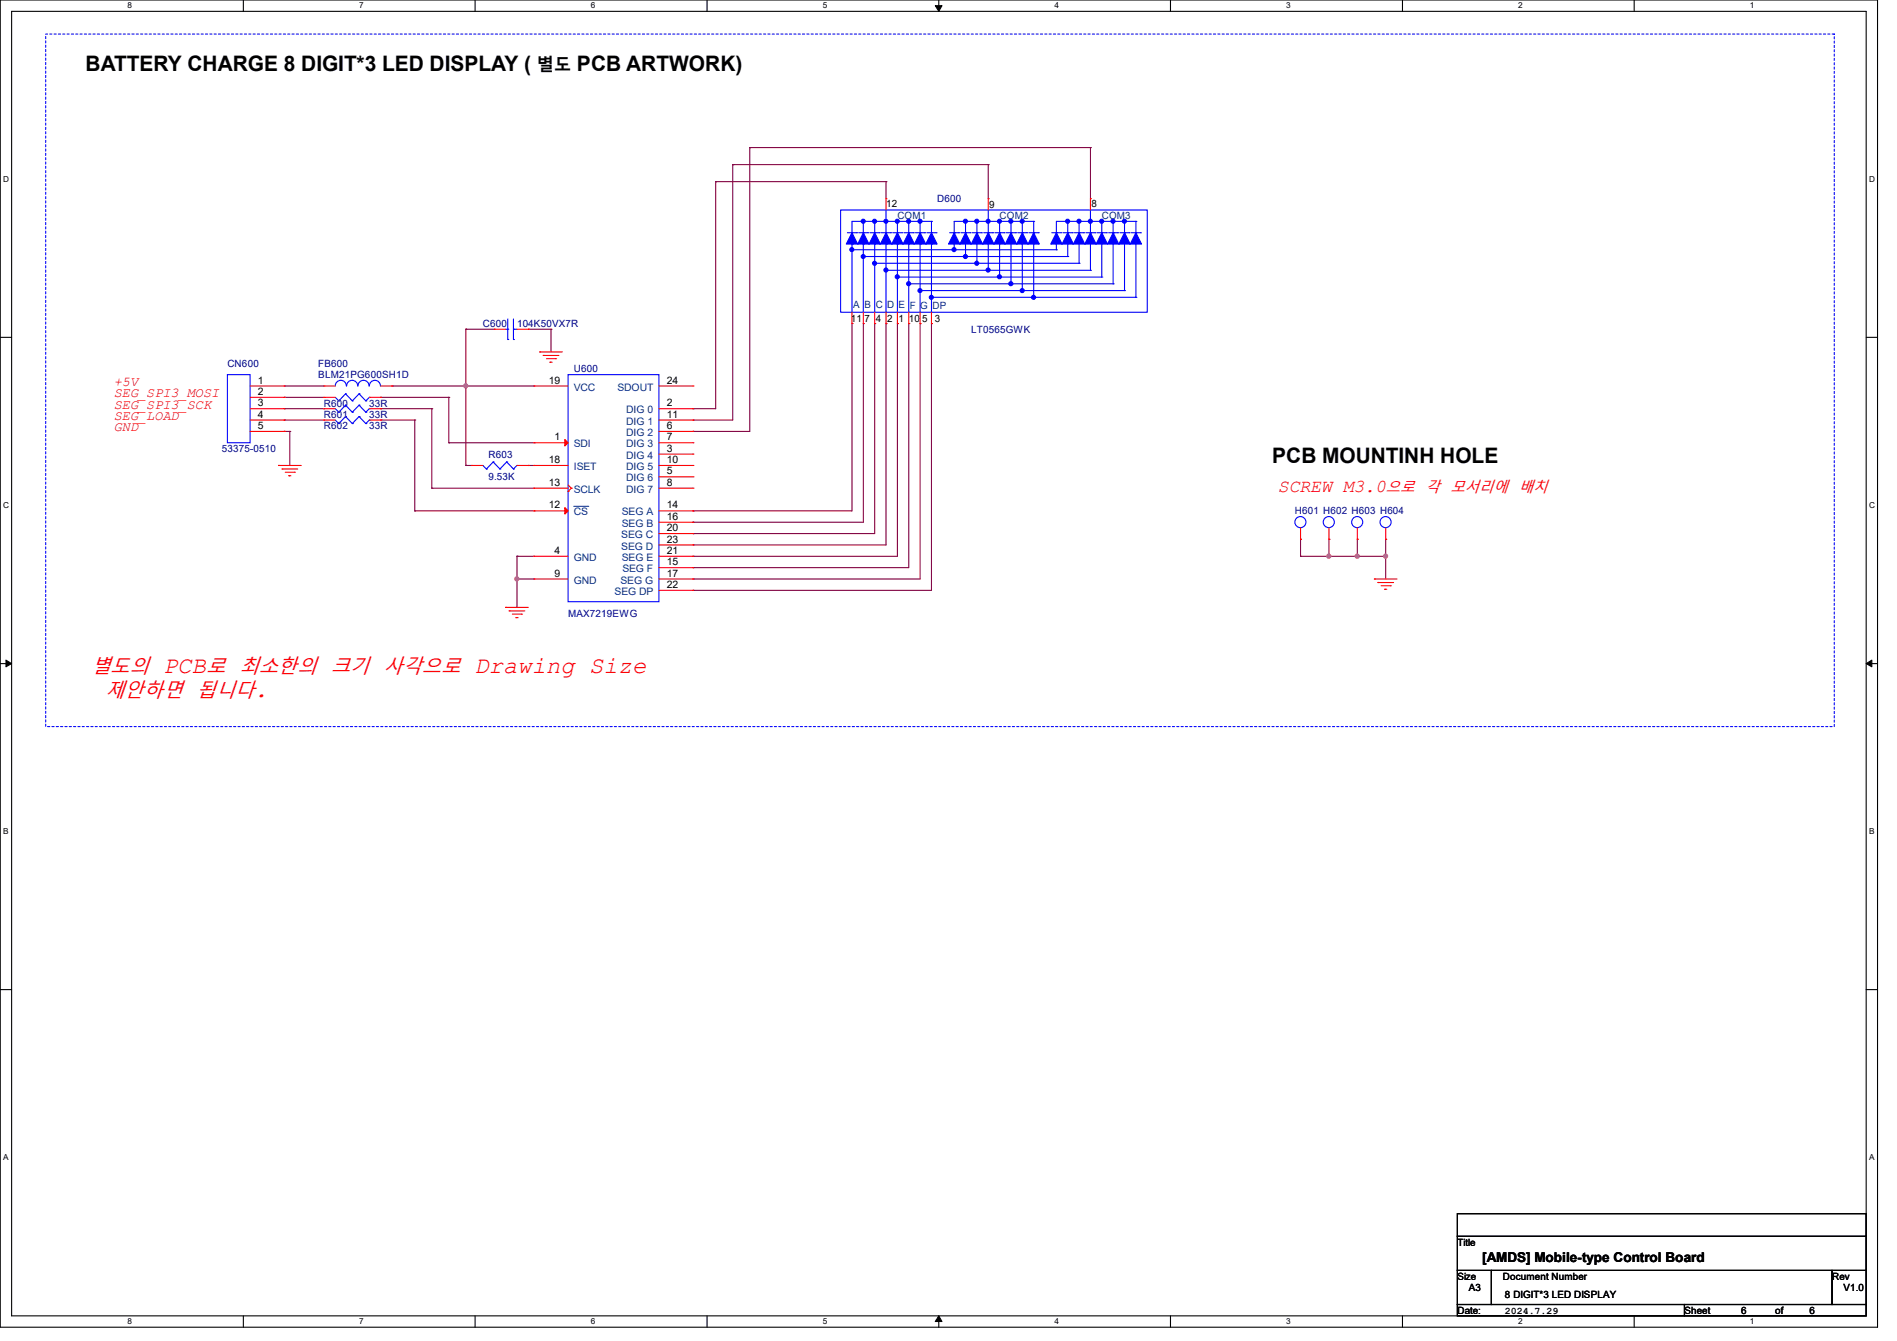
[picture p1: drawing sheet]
<svg xmlns="http://www.w3.org/2000/svg" width="297mm" height="210mm" viewBox="0 0 297 210" stroke-linecap="round" stroke-linejoin="round" font-family="sans-serif">
<path d="M0 0h294v207.9h-294zM1.8 1.8h290.4v204.3h-290.4z" fill="none" stroke="#000" stroke-width=".17"/>
<g fill="#fff">
<path d="M19.9 .2h.7v1.4h-.7z"/>
<path d="M19.9 206.2h.7v1.4h-.7z"/>
</g>
<path d="M38.1 0v1.8M38.1 206.1v1.8" fill="none" stroke="#000" stroke-width=".17"/>
<g fill="#fff">
<path d="M56.2 .2h.7v1.4h-.7z"/>
<path d="M56.2 206.2h.7v1.4h-.7z"/>
</g>
<path d="M74.4 0v1.8M74.4 206.1v1.8" fill="none" stroke="#000" stroke-width=".17"/>
<g fill="#fff">
<path d="M92.5 .2h.7v1.4h-.7z"/>
<path d="M92.5 206.2h.7v1.4h-.7z"/>
</g>
<path d="M110.7 0v1.8M110.7 206.1v1.8" fill="none" stroke="#000" stroke-width=".17"/>
<g fill="#fff">
<path d="M128.8 .2h.7v1.4h-.7z"/>
<path d="M128.8 206.2h.7v1.4h-.7z"/>
</g>
<path d="M147 0v1.8M147 206.1v1.8" fill="none" stroke="#000" stroke-width=".17"/>
<path d="M146.4 .9h1.1l-.5 .9zM147 206.1l.5 .9h-1.1z" fill="#000" stroke="#000" stroke-width=".16"/>
<g fill="#fff">
<path d="M165.1 .2h.7v1.4h-.7z"/>
<path d="M165.1 206.2h.7v1.4h-.7z"/>
</g>
<path d="M183.3 0v1.8M183.3 206.1v1.8" fill="none" stroke="#000" stroke-width=".17"/>
<g fill="#fff">
<path d="M201.4 .2h.7v1.4h-.7z"/>
<path d="M201.4 206.2h.7v1.4h-.7z"/>
</g>
<path d="M219.6 0v1.8M219.6 206.1v1.8" fill="none" stroke="#000" stroke-width=".17"/>
<g fill="#fff">
<path d="M237.7 .2h.7v1.4h-.7z"/>
<path d="M237.7 206.2h.7v1.4h-.7z"/>
</g>
<path d="M255.9 0v1.8M255.9 206.1v1.8" fill="none" stroke="#000" stroke-width=".17"/>
<g fill="#fff">
<path d="M274 .2h.7v1.4h-.7z"/>
<path d="M274 206.2h.7v1.4h-.7z"/>
<path d="M.5 27.3h.9v1.4h-.9z"/>
<path d="M292.7 27.3h.8v1.4h-.8z"/>
<path d="M.5 78.4h.9v1.4h-.9z"/>
<path d="M292.7 78.4h.8v1.4h-.8z"/>
</g>
<path d="M0 52.8h1.8M292.2 52.8h1.8" fill="none" stroke="#000" stroke-width=".17"/>
<g fill="#fff">
<path d="M.5 129.5h.8v1.4h-.8z"/>
<path d="M292.7 129.5h.8v1.4h-.8z"/>
</g>
<path d="M0 103.9h1.8M292.2 103.9h1.8" fill="none" stroke="#000" stroke-width=".17"/>
<path d="M.9 103.4l.9 .5-.9 .5zM292.2 103.9l.9-.5v1z" fill="#000" stroke="#000" stroke-width=".16"/>
<g fill="#fff">
<path d="M.5 180.5h.8v1.4h-.8z"/>
<path d="M292.7 180.5h.8v1.4h-.8z"/>
</g>
<path d="M0 155h1.8M292.2 155h1.8M228.2 190.1h64v3.5h-64zM228.2 193.6h64v5.4h-64zM228.2 199h5.3v5.3h-5.3zM233.5 199h53.4v5.3h-53.4zM286.9 199h5.3v5.3h-5.3zM228.2 204.3h35.5v1.8h-35.5zM263.7 204.3h28.5v1.8h-28.5z" fill="none" stroke="#000" stroke-width=".17"/>
<path d="M7.2 5.3h280v108.5h-280z" fill="none" stroke="#00f" stroke-width=".17" stroke-dasharray=".3 .3"/>
<g fill="none" stroke="#800040" stroke-width=".17">
<path d="M112.1 28.4h.1M112.1 28.4v35.6h-3.6M112.1 28.4h26.6M114.7 25.8h.1M114.7 25.8v40h-6.2M114.7 25.8h40M117.4 23.1h.1M117.4 23.1v44.5h-8.9M117.4 23.1h53.3M138.7 28.4h.1M138.7 28.4v2.7M154.7 25.8h.1"/>
<path d="M154.7 25.8v5.3M170.7 23.1h.1M170.7 23.1v8M72.9 51.6h.1M72.9 51.6h4.5M72.9 51.6v21.3M82.7 51.6h.1M82.7 51.6h3.6M86.3 51.6h.1M86.3 51.6v3.5M133.4 50.7h.1M133.4 50.7v29.3h-24.9"/>
<path d="M135.2 50.7h.1M135.2 50.7v31.1h-26.7M136.9 50.7h.1M136.9 50.7v32.9h-28.4M138.7 50.7h.1M138.7 50.7v34.6h-30.2M140.5 50.7h.1M140.5 50.7v36.4h-32M142.3 50.7h.1M142.3 50.7v38.2h-33.8M144.1 50.7h.1M144.1 50.7v40h-35.6"/>
<path d="M145.8 50.7h.1M145.8 50.7v41.8h-37.3M44.5 60.5h.1M44.5 62.2h.1M44.5 64h.1M44.5 65.8h.1M44.5 67.6h.1M44.5 64h6.2M44.5 65.8h6.2M44.5 67.6h.9M44.5 60.5h6.2M44.5 62.2h6.2"/>
<path d="M45.4 67.6h.1M45.4 67.6v5.3M59.6 62.2h.1M59.6 64h.1M59.6 65.8h.1M59.6 64h8M59.6 65.8h5.3M59.6 62.2h10.7M61.4 60.5h.1M61.4 60.5h22.2M64.9 65.8h.1M64.9 65.8v14.2"/>
<path d="M67.6 64h.1M67.6 76.5h.1M67.6 64v12.5M67.6 76.5h16M70.3 62.2h.1M70.3 69.3h.1M70.3 62.2v7.1M70.3 69.3h13.3M72.9 60.5h.1M72.9 72.9h.1M72.9 72.9h.9M82.7 72.9h.1"/>
<path d="M82.7 72.9h.9M108.5 64h.1M108.5 65.8h.1M108.5 67.6h.1M64.9 80h.1M64.9 80h18.7M80.9 87.1h.1M80.9 90.7h.1M80.9 87.1h2.7M80.9 90.7h2.7M80.9 87.1v8M108.5 80h.1"/>
<path d="M108.5 81.8h.1M108.5 83.6h.1M108.5 85.3h.1M108.5 87.1h.1M108.5 88.9h.1M108.5 90.7h.1M108.5 92.5h.1M203.6 84.5h.1M203.6 87.1h.1M203.6 87.1h13.4M203.6 84.5v2.6M208.1 84.5h.1"/>
<path d="M208.1 87.1h.1M208.1 84.5v2.6M212.5 84.5h.1M212.5 87.1h.1M212.5 84.5v2.6M217 87.1h.1M217 84.5h.1M217 84.5v6.2"/>
</g>
<g fill="#f0f" stroke="#f0f" stroke-width=".17">
<circle cx="72.9" cy="60.4" r=".32"/>
<circle cx="80.9" cy="90.7" r=".32"/>
<circle cx="212.5" cy="87.1" r=".32"/>
<circle cx="208" cy="87.1" r=".32"/>
<circle cx="216.9" cy="87.1" r=".32"/>
</g>
<g fill="none" stroke="#f00" stroke-width=".17">
<path d="M138.7 31.1h.1M138.7 31.1v1.8M154.7 31.1h.1M154.7 31.1v1.8M170.7 31.1h.1M170.7 31.1v1.8M77.4 51.6h.1M77.4 51.6h1.8M80.9 51.6h1.8M82.7 51.6h.1M84.5 55.1h.1M84.5 55.1h3.6"/>
<path d="M85 55.7h.1M85 55.7h2.5M85.6 56.2h1.4M86.1 56.7h.1M86.1 56.7h.3M87 56.2h.1M133.4 50.7h.1M133.4 48.9v1.8M135.2 50.7h.1M135.2 48.9v1.8M136.9 50.7h.1M136.9 48.9v1.8"/>
<path d="M138.7 50.7h.1M138.7 48.9v1.8M140.5 50.7h.1M140.5 48.9v1.8M142.3 50.7h.1M142.3 48.9v1.8M144.1 50.7h.1M144.1 48.9v1.8M145.8 50.7h.1M145.8 48.9v1.8M39.2 62.2h5.3M39.2 60.5h5.3"/>
<path d="M39.2 64h5.3M39.2 65.8h5.3M39.2 67.6h5.3M43.6 72.9h.1M43.6 72.9h3.6M44.2 73.4h.1M44.2 73.4h2.4M44.5 60.5h.1M44.5 62.2h.1M44.5 64h.1M44.5 65.8h.1M44.5 67.6h.1"/>
<path d="M44.7 74h1.4M45.2 74.5h.1M45.2 74.5h.4M46.1 74h.1M50.7 62.2h.1M50.7 60.5h.1M50.7 65.8h.1M50.7 64h.1M50.7 62.2h1.8M50.7 60.5h1.8M50.7 64h1.8M50.7 65.8h1.8"/>
<path d="M57.8 62.2h1.8M57.8 64h1.8M57.8 65.8h1.8M59.6 62.2h.1M59.6 65.8h.1M59.6 64h.1M59.6 60.5h1.8M61.4 60.5h.1M73.8 72.9h.1M73.8 72.9h1.8M80.9 72.9h1.8M82.7 72.9h.1"/>
<path d="M83.6 69.3h.1M83.6 60.5h.1M83.6 76.5h.1M83.6 72.9h.1M83.6 72.9h5.3M83.6 60.5h5.3M83.6 69.3h5.3M83.6 76.5h5.3M88.9 77h.1M88.9 75.9l.6 .6M89.5 76.5h.1M89.5 76.5l-.6 .5"/>
<path d="M103.2 72.9h5.3M103.2 60.5h5.3M103.2 64h5.3M103.2 65.8h5.3M103.2 67.6h5.3M103.2 69.3h5.3M103.2 71.1h5.3M103.2 74.7h5.3M103.2 76.5h5.3M108.5 60.5h.1M108.5 64h.1M108.5 65.8h.1"/>
<path d="M108.5 67.6h.1M108.5 69.3h.1M108.5 71.1h.1M108.5 72.9h.1M108.5 74.7h.1M108.5 76.5h.1M79.2 95.1h.1M79.2 95.1h3.5M79.7 95.7h.1M79.7 95.7h2.5M80.2 96.2h1.5M80.8 96.7h.1"/>
<path d="M80.8 96.7h.3M81.7 96.2h.1M83.6 87.1h.1M83.6 90.7h.1M83.6 80h.1M83.6 90.7h5.3M83.6 87.1h5.3M83.6 80h5.3M103.2 90.7h5.3M103.2 87.1h5.3M103.2 80h5.3M103.2 88.9h5.3"/>
<path d="M103.2 81.8h5.3M103.2 83.6h5.3M103.2 92.5h5.3M103.2 85.3h5.3M108.5 80h.1M108.5 88.9h.1M108.5 81.8h.1M108.5 90.7h.1M108.5 83.6h.1M108.5 87.1h.1M108.5 92.5h.1M108.5 85.3h.1"/>
<path d="M203.6 84.5h.1M203.6 82.7v1.8M208.1 84.5h.1M208.1 82.7v1.8M212.5 84.5h.1M212.5 82.7v1.8M215.2 90.7h.1M215.2 90.7h3.5M215.7 91.2h.1M215.7 91.2h2.5M216.2 91.7h1.5M216.8 92.3h.1"/>
<path d="M216.8 92.3h.3M217 84.5h.1M217 82.7v1.8M217.7 91.7h.1"/>
</g>
<g fill="none" stroke="#00f" stroke-width=".17">
<path d="M131.6 32.9h48v16h-48zM132.7 36.4h1.4M133.4 36.4h.1M133.4 38.2h.1M133.4 38.2v10.7M133.4 39.1h32M134.1 36.4h.1M134.5 36.4h1.4M135.2 38.2h.1M135.2 36.4h.1M135.2 34.7v1.7M135.2 38.2v10.7"/>
<path d="M135.9 36.4h.1M136.2 36.4h1.5M136.9 38.2h.1M136.9 36.4h.1M136.9 34.7v1.7M136.9 38.2v10.7M137.7 36.4h.1M138 36.4h1.4M138.7 38.2h.1M138.7 36.4h.1M138.7 34.7h.1M138.7 32.9v3.5"/>
<path d="M138.7 38.2v10.7M139.4 36.4h.1M139.8 36.4h1.4M140.5 38.2h.1M140.5 36.4h.1M140.5 34.7v1.7M140.5 38.2v10.7M141.2 36.4h.1M141.6 36.4h1.4M142.3 38.2h.1M142.3 36.4h.1M142.3 34.7v1.7"/>
<path d="M142.3 38.2v10.7M143 36.4h.1M143.3 36.4h1.5M144.1 38.2h.1M144.1 36.4h.1M144.1 34.7v1.7M144.1 38.2v10.7M144.8 36.4h.1M145.1 36.4h1.5M145.8 38.2h.1M145.8 34.7h.1M145.8 36.4h.1"/>
<path d="M145.8 34.7h-12.4v1.7M145.8 34.7v1.7M145.8 38.2v10.7M146.6 36.4h.1M148.7 36.4h1.4M149.4 36.4h.1M150.1 36.4h.1M150.5 36.4h1.4M151.2 36.4h.1M151.2 34.7v5.5M151.9 36.4h.1M152.2 36.4h1.5"/>
<path d="M153 36.4h.1M153 34.7v6.5M153.7 36.4h.1M154 36.4h1.4M154.7 36.4h.1M154.7 34.7h.1M154.7 32.9v9.4M155.4 36.4h.1M155.8 36.4h1.4M156.5 36.4h.1M156.5 34.7v8.7M157.2 36.4h.1"/>
<path d="M157.6 36.4h1.4M158.3 36.4h.1M158.3 34.7v9.7M159 36.4h.1M159.3 36.4h1.5M160.1 36.4h.1M160.1 34.7v10.8M160.8 36.4h.1M161.1 36.4h1.5M161.8 36.4h.1M161.8 34.7h.1M161.8 34.7h-12.4v4.4"/>
<path d="M161.8 34.7v11.9M162.6 36.4h.1M164.7 36.4h1.4M165.4 36.4h.1M165.4 39.1h.1M166.1 36.4h.1M166.5 36.4h1.4M167.2 36.4h.1M167.2 34.7v5.5M167.9 36.4h.1M168.2 36.4h1.5M169 36.4h.1"/>
<path d="M169 34.7v6.5M169.7 36.4h.1M170 36.4h1.4M170.7 36.4h.1M170.7 34.7h.1M170.7 32.9v9.4M171.4 36.4h.1M171.8 36.4h1.4M172.5 36.4h.1M172.5 34.7v8.7M173.2 36.4h.1M173.6 36.4h1.4"/>
<path d="M174.3 36.4h.1M174.3 34.7v9.7M175 36.4h.1M175.3 36.4h1.5M176.1 36.4h.1M176.1 34.7v10.8M176.8 36.4h.1M177.1 36.4h1.5M177.8 36.4h.1M177.8 34.7h.1M177.8 34.7h-12.4v4.4M177.8 34.7v11.9"/>
<path d="M178.6 36.4h.1M35.6 58.7h3.6v10.6h-3.6zM79.2 51.6h.3M79.5 51.6h.1M79.5 53.2h.1M79.5 50v3.2M80.4 53.2h.1M80.4 51.6h.1M80.4 51.6h.5M80.4 50v3.2M88.9 58.7h14.3v35.5h-14.3zM135.2 40.2h32"/>
<path d="M136.9 41.2h32.1M138.7 42.3h32M140.5 43.4h32M142.3 44.4h32M144.1 45.5h32M145.8 46.6h32M167.2 40.2h.1M169 41.2h.1M170.7 42.3h.1M172.5 43.4h.1M174.3 44.4h.1M176.1 45.5h.1"/>
<path d="M177.8 46.6h.1M52.5 60.5a.87 .87 0 0 1 .9-.9 .87 .87 0 0 1 .8 .9M52.5 62.2l.5 .6M52.5 65.8l.5 .5M52.5 64l.5 .6M53 62.8h.1M53 66.3h.1M53 64.6h.1M54.1 61.7h.1M54.1 65.2h.1M54.1 63.5h.1M54.1 61.7l-1.1 1.1"/>
<path d="M54.1 61.7l1.1 1.1M54.1 65.2l-1.1 1.1M54.1 65.2l1.1 1.1M54.1 63.5l-1.1 1.1M54.1 63.5l1.1 1.1M54.3 60.5a.87 .87 0 0 1 .8-.9 .87 .87 0 0 1 .9 .9M55.2 62.8h.1M55.2 66.3h.1M55.2 64.6h.1M56 60.5a.87 .87 0 0 1 .9-.9 .87 .87 0 0 1 .9 .9M56.2 61.7h.1M56.2 65.2h.1"/>
<path d="M56.2 63.5h.1M56.2 61.7l-1 1.1M56.2 61.7l1.1 1.1M56.2 65.2l-1 1.1M56.2 65.2l1.1 1.1M56.2 63.5l-1 1.1M56.2 63.5l1.1 1.1M57.3 62.8h.1M57.3 66.3h.1M57.3 64.6h.1M57.8 62.2h.1M57.8 65.8h.1"/>
<path d="M57.8 64h.1M57.8 62.2l-.5 .6M57.8 65.8l-.5 .5M57.8 64l-.5 .6M57.8 60.5a.87 .87 0 0 1 .9-.9 .87 .87 0 0 1 .9 .9M75.6 72.9l.6 .5M76.2 73.4h.1M77.2 72.3h.1M77.2 72.3l-1 1.1M77.2 72.3l1.1 1.1M78.3 73.4h.1M79.3 72.3h.1"/>
<path d="M79.3 72.3l-1 1.1M79.3 72.3l1.1 1.1M80.4 73.4h.1M80.9 72.9h.1M80.9 72.9l-.5 .5"/>
<circle cx="203.6" cy="81.8" r=".87"/>
<circle cx="208" cy="81.8" r=".87"/>
<circle cx="212.5" cy="81.8" r=".87"/>
<circle cx="216.9" cy="81.8" r=".87"/>
</g>
<g fill="#f00" stroke="#f00" stroke-width=".17">
<path d="M88.4 68.8l.5 .5-.5 .5z"/>
<path d="M88.4 79.5l.5 .5-.5 .5z"/>
</g>
<path d="M89.8 79.3h2.2M92 79.3h.1" fill="none" stroke="#004080" stroke-width=".16"/>
<g fill="#00f" stroke="#00f" stroke-width=".17">
<path d="M133.4 36.4l.9 1.8h-1.8z" fill-rule="evenodd"/>
<path d="M135.2 36.4l.9 1.8h-1.8z" fill-rule="evenodd"/>
<path d="M138.7 36.4l.9 1.8h-1.8z" fill-rule="evenodd"/>
<path d="M136.9 36.4l.9 1.8h-1.7z" fill-rule="evenodd"/>
<path d="M142.3 36.4l.9 1.8h-1.8z" fill-rule="evenodd"/>
<path d="M140.5 36.4l.9 1.8h-1.8z" fill-rule="evenodd"/>
<path d="M145.8 36.4l.9 1.8h-1.8z" fill-rule="evenodd"/>
<path d="M144.1 36.4l.8 1.8h-1.7z" fill-rule="evenodd"/>
<path d="M160.1 36.4l.9 1.8h-1.8z" fill-rule="evenodd"/>
<path d="M154.7 36.4l.9 1.8h-1.8z" fill-rule="evenodd"/>
<path d="M151.2 36.4l.9 1.8h-1.8z" fill-rule="evenodd"/>
<path d="M161.8 36.4l.9 1.8h-1.7z" fill-rule="evenodd"/>
<path d="M149.4 36.4l.9 1.8h-1.8z" fill-rule="evenodd"/>
<path d="M156.5 36.4l.9 1.8h-1.8z" fill-rule="evenodd"/>
<path d="M153 36.4l.8 1.8h-1.7z" fill-rule="evenodd"/>
<path d="M158.3 36.4l.9 1.8h-1.8z" fill-rule="evenodd"/>
<path d="M176.1 36.4l.9 1.8h-1.8z" fill-rule="evenodd"/>
<path d="M170.7 36.4l.9 1.8h-1.8z" fill-rule="evenodd"/>
<path d="M167.2 36.4l.9 1.8h-1.8z" fill-rule="evenodd"/>
<path d="M177.8 36.4l.9 1.8h-1.7z" fill-rule="evenodd"/>
<path d="M165.4 36.4l.9 1.8h-1.8z" fill-rule="evenodd"/>
<path d="M172.5 36.4l.9 1.8h-1.8z" fill-rule="evenodd"/>
<path d="M169 36.4l.8 1.8h-1.7z" fill-rule="evenodd"/>
<path d="M174.3 36.4l.9 1.8h-1.8z" fill-rule="evenodd"/>
<circle cx="138.7" cy="34.6" r=".32"/>
<circle cx="142.3" cy="34.6" r=".32"/>
<circle cx="135.1" cy="34.6" r=".32"/>
<circle cx="136.9" cy="34.6" r=".32"/>
<circle cx="140.5" cy="34.6" r=".32"/>
<circle cx="144" cy="34.6" r=".32"/>
<circle cx="151.2" cy="34.6" r=".32"/>
<circle cx="152.9" cy="34.6" r=".32"/>
<circle cx="156.5" cy="34.6" r=".32"/>
<circle cx="154.7" cy="34.6" r=".32"/>
<circle cx="160" cy="34.6" r=".32"/>
<circle cx="158.3" cy="34.6" r=".32"/>
<circle cx="167.2" cy="34.6" r=".32"/>
<circle cx="168.9" cy="34.6" r=".32"/>
<circle cx="172.5" cy="34.6" r=".32"/>
<circle cx="170.7" cy="34.6" r=".32"/>
<circle cx="176" cy="34.6" r=".32"/>
<circle cx="174.3" cy="34.6" r=".32"/>
<circle cx="133.4" cy="39.1" r=".32"/>
<circle cx="135.1" cy="40.2" r=".32"/>
<circle cx="136.9" cy="41.2" r=".32"/>
<circle cx="138.7" cy="42.3" r=".32"/>
<circle cx="140.5" cy="43.3" r=".32"/>
<circle cx="142.3" cy="44.4" r=".32"/>
<circle cx="144" cy="45.5" r=".32"/>
<circle cx="145.8" cy="46.6" r=".32"/>
<circle cx="149.4" cy="39.1" r=".32"/>
<circle cx="151.2" cy="40.2" r=".32"/>
<circle cx="152.9" cy="41.2" r=".32"/>
<circle cx="154.7" cy="42.3" r=".32"/>
<circle cx="156.5" cy="43.3" r=".32"/>
<circle cx="158.3" cy="44.4" r=".32"/>
<circle cx="160" cy="45.5" r=".32"/>
<circle cx="161.8" cy="46.6" r=".32"/>
</g>
<g font-size="3.7" fill="#f00">
<text x="25.5" y="105.4">PCB</text>
<text x="74.3" y="105.4">Drawing Size</text>
<text x="39.8" y="109.1">.</text>
</g>
<g font-size="3.3">
<text x="13.4" y="11.1">BATTERY CHARGE 8 DIGIT*3 LED DISPLAY (</text>
<text x="90.3" y="11.1">PCB ARTWORK)</text>
<text x="199.2" y="72.5">PCB MOUNTINH HOLE</text>
</g>
<g font-size="3.2" fill="#f00">
<text x="14.3" y="105.5">별도의</text>
<text x="32.3" y="105.5">로</text>
<text x="37.5" y="105.5">최소한의</text>
<text x="51.8" y="105.5">크기</text>
<text x="60" y="105.5">사각으로</text>
<text x="16.5" y="109.2">제안하면</text>
<text x="30.8" y="109.2">됩니다</text>
</g>
<text font-size="2.8" x="84" y="11.1">별도</text>
<text font-size="2.8" fill="#f00" x="200.1" y="77.1">SCREW M3.0</text>
<g font-size="2.4" fill="#f00">
<text x="217" y="77.1">으로</text>
<text x="223.2" y="77.1">각</text>
<text x="227.1" y="77.1">모서리에</text>
<text x="237.8" y="77.1">배치</text>
</g>
<g font-size="2.1" fill="#f00">
<text x="17.8" y="60.5">+5V</text>
<text x="17.8" y="62.2">SEG_SPI3_MOSI</text>
<text x="17.8" y="64">SEG_SPI3_SCK</text>
<text x="17.8" y="65.8">SEG_LOAD</text>
<text x="17.8" y="67.6">GND</text>
</g>
<text font-size="2.1" x="232.1" y="197.6">[AMDS] Mobile-type Control Board</text>
<g font-size="1.6">
<text x="138.7" y="32.4">12</text>
<text x="154.9" y="32.6">9</text>
<text x="170.9" y="32.4">8</text>
<text x="133.2" y="50.5">11</text>
<text x="135.3" y="50.5">7</text>
<text x="137.1" y="50.5">4</text>
<text x="138.9" y="50.5">2</text>
<text x="140.7" y="50.5">1</text>
<text x="142.3" y="50.5">10</text>
<text x="144.4" y="50.5">5</text>
<text x="146.4" y="50.5">3</text>
<text x="40.4" y="60.1">1</text>
<text x="40.4" y="61.8">2</text>
<text x="40.4" y="63.6">3</text>
<text x="40.4" y="65.4">4</text>
<text x="85.9" y="60.1">19</text>
<text x="104.4" y="60.1">24</text>
<text x="104.4" y="63.6">2</text>
<text x="104.4" y="65.4">11</text>
<text x="40.4" y="67.2">5</text>
<text x="86.8" y="69">1</text>
<text x="104.4" y="67.2">6</text>
<text x="104.4" y="69">7</text>
<text x="104.4" y="70.7">3</text>
<text x="85.9" y="76.1">13</text>
<text x="85.9" y="72.5">18</text>
<text x="104.4" y="72.5">10</text>
<text x="104.4" y="74.3">5</text>
<text x="104.4" y="76.1">8</text>
<text x="85.9" y="79.6">12</text>
<text x="104.4" y="79.6">14</text>
<text x="104.4" y="81.4">16</text>
<text x="104.4" y="83.2">20</text>
<text x="86.8" y="86.7">4</text>
<text x="104.4" y="88.5">15</text>
<text x="104.4" y="86.7">21</text>
<text x="104.4" y="85">23</text>
<text x="86.8" y="90.3">9</text>
<text x="104.4" y="90.3">17</text>
<text x="104.4" y="92.1">22</text>
<text x="228.2" y="195.1">Title</text>
<text x="228.2" y="200.4">Size</text>
<text x="230" y="202.2">A3</text>
<text x="235.3" y="200.4">Document Number</text>
<text x="235.6" y="203.2">8 DIGIT*3 LED DISPLAY</text>
<text x="286.9" y="200.4">Rev</text>
<text x="288.6" y="202.2">V1.0</text>
<text x="228.2" y="205.7">Date:</text>
<text x="235.6" y="205.7">2024.7.29</text>
<text x="263.7" y="205.7">Sheet</text>
<text x="272.6" y="205.7">6</text>
<text x="278" y="205.7">of</text>
<text x="283.3" y="205.7">6</text>
</g>
<g font-size="1.6" fill="#004080">
<text x="140.5" y="34.3">COM1</text>
<text x="156.5" y="34.3">COM2</text>
<text x="172.5" y="34.3">COM3</text>
<text x="133.6" y="48.2">A</text>
<text x="135.3" y="48.2">B</text>
<text x="137.1" y="48.2">C</text>
<text x="138.9" y="48.2">D</text>
<text x="140.7" y="48.2">E</text>
<text x="142.5" y="48.4">F G</text>
<text x="146" y="48.4">DP</text>
<text x="89.8" y="61.2">VCC</text>
<text x="96.7" y="61.2">SDOUT</text>
<text x="98" y="64.7">DIG 0</text>
<text x="89.8" y="70.1">SDI</text>
<text x="98" y="66.5">DIG 1</text>
<text x="98" y="68.3">DIG 2</text>
<text x="98" y="70.1">DIG 3</text>
<text x="98" y="71.8">DIG 4</text>
<text x="89.8" y="77.2">SCLK</text>
<text x="89.8" y="73.6">ISET</text>
<text x="98" y="73.6">DIG 5</text>
<text x="98" y="75.4">DIG 6</text>
<text x="98" y="77.2">DIG 7</text>
<text x="89.8" y="80.7">CS</text>
<text x="97.4" y="80.7">SEG A</text>
<text x="97.4" y="82.5">SEG B</text>
<text x="89.8" y="87.8">GND</text>
<text x="97.3" y="84.3">SEG C</text>
<text x="97.3" y="86.1">SEG D</text>
<text x="97.4" y="87.8">SEG E</text>
<text x="97.4" y="89.6">SEG F</text>
<text x="89.8" y="91.4">GND</text>
<text x="96.2" y="93.2">SEG DP</text>
<text x="97.2" y="91.4">SEG G</text>
</g>
<g font-size="1.6" fill="#000080">
<text x="146.7" y="31.7">D600</text>
<text x="75.6" y="51.2">C600</text>
<text x="80.9" y="51.2">104K50VX7R</text>
<text x="152.1" y="52.1">LT0565GWK</text>
<text x="35.6" y="57.4">CN600</text>
<text x="49.8" y="57.4">FB600</text>
<text x="49.8" y="59.2">BLM21PG600SH1D</text>
<text x="89.8" y="58.3">U600</text>
<text x="50.7" y="63.7">R600</text>
<text x="50.7" y="65.4">R601</text>
<text x="57.8" y="63.7">33R</text>
<text x="57.8" y="65.4">33R</text>
<text x="34.7" y="70.8">53375-0510</text>
<text x="50.7" y="67.2">R602</text>
<text x="57.8" y="67.2">33R</text>
<text x="76.5" y="71.7">R603</text>
<text x="76.5" y="75.2">9.53K</text>
<text x="202.7" y="80.6">H601 H602 H603 H604</text>
<text x="88.9" y="96.6">MAX7219EWG</text>
</g>
<g font-size="1.3">
<text x="19.9" y="1.3">8</text>
<text x="56.2" y="1.3">7</text>
<text x="92.5" y="1.3">6</text>
<text x="128.8" y="1.3">5</text>
<text x="165.1" y="1.3">4</text>
<text x="201.4" y="1.3">3</text>
<text x="237.7" y="1.3">2</text>
<text x="274" y="1.3">1</text>
<text x=".5" y="28.4">D</text>
<text x="292.7" y="28.4">D</text>
<text x=".5" y="79.5">C</text>
<text x="292.7" y="79.5">C</text>
<text x=".5" y="130.6">B</text>
<text x="292.7" y="130.6">B</text>
<text x=".5" y="181.7">A</text>
<text x="292.7" y="181.7">A</text>
<text x="19.9" y="207.4">8</text>
<text x="56.2" y="207.4">7</text>
<text x="92.5" y="207.4">6</text>
<text x="128.8" y="207.4">5</text>
<text x="165.1" y="207.4">4</text>
<text x="201.4" y="207.4">3</text>
<text x="237.7" y="207.4">2</text>
<text x="274" y="207.4">1</text>
</g>
</svg>
